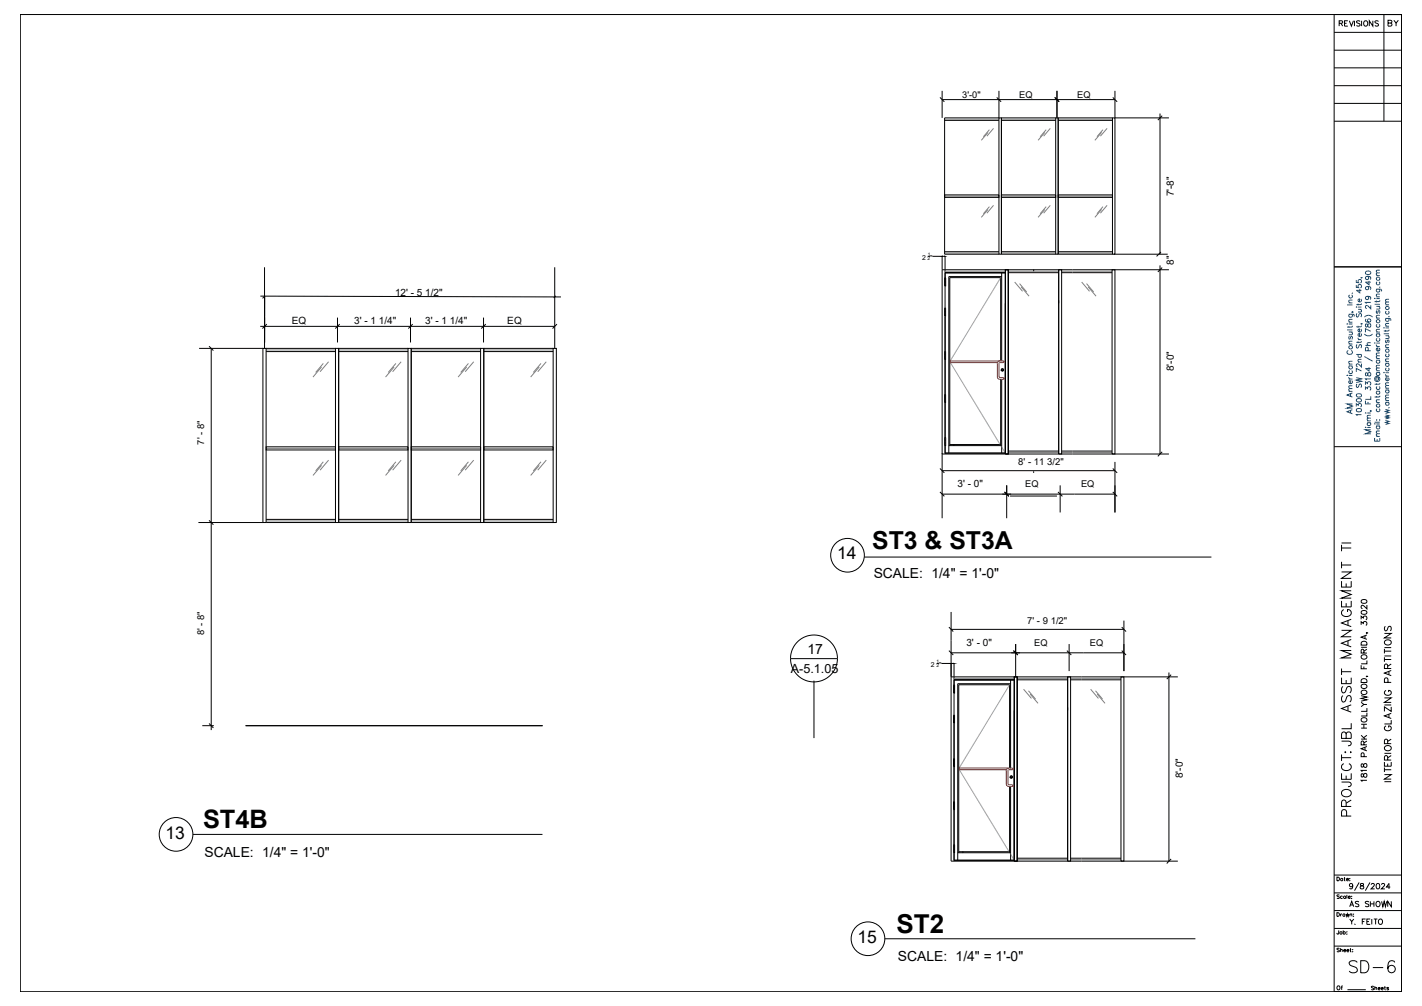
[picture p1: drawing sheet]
<svg xmlns="http://www.w3.org/2000/svg" width="1189mm" height="841mm" viewBox="0 0 1189 841" stroke-linecap="round" stroke-linejoin="round" font-family="sans-serif">
<!-- layer: 0 -->
<g fill="none" stroke="#000" stroke-width=".84">
<path d="M17 12h1155v817h-1155zM1115 12h57v817h-57zM1115 27h57M1115 57h57M1115 42h57M788 76v23M835 76v23h-45v114h45M884 76v23M932 76v23h45M1115 72h57M786 81l2 2M788 83h144"/>
<path d="M788 83l2 2M833 81l4 4M835 99h2v114h-2zM882 81l4 4M883 99h2v114h-2zM883 99h-46v114M930 99h2v114h-2zM930 99h-45v114M930 81l2 2M932 83l2 2M970 95v118M972 97l-4 3"/>
<path d="M1115 86h57M790 101h45M837 101h46M885 101h45M1115 101h57M1157 101v-89h15v817M790 163h45v2h-45zM837 163h46v2h-46zM885 163h45v2h-45zM776 214h2M780 214h8M788 214v219"/>
<path d="M788 214h2M790 210h45M790 214v44M837 210h46M837 213h46M885 210h45M885 213h45M931 213h45M971 211l-4 3M221 223v68M464 223v68M788 226h189"/>
<path d="M790 232h1v7h-1zM790 235h1M790 234h1M790 238h1M790 239h1M790 236h1M790 228h51M837 228v74M837 231h-44v148M841 226h2v154h-2zM841 226v154M843 228h42"/>
<path d="M843 226v154M864 226h.1M885 226h3v154h-3zM885 226v154M888 228h42M930 226h2v154h-2zM970 222v158M972 224l-4 3M1115 223h57M218 248h251M220 249l1-1v38M465 247l-2 2"/>
<path d="M790 258h1v6h-1zM790 258h1M790 259h1M841 254v125h-51M218 273h246M223 271l-4 4M282 266v20M284 271l-4 4M343 266v20M345 271l-4 4M404 266v20M406 271l-4 4"/>
<path d="M466 271l-4 4M790 260h1M790 263h1M790 262h1M790 264h1M790 264v30M166 291h54M175 289l3 4M177 291v319M220 291h2v146h-2zM222 294h58M222 291h58"/>
<path d="M280 291h3v146h-3zM283 294h58M341 291h3v146h-3zM341 291h-58v146M344 294h58M402 291h2v146h-2zM402 291h-58v146M404 294h58M462 291h3v146h-3zM462 291h-58v146M790 294h1v6h-1zM790 297h1"/>
<path d="M790 299h1M790 294h1M790 298h1M790 295h1M790 300h1M790 300v30M837 302v-70h-43v141M837 317v56M837 309v1M837 309h.1M837 317v62M838 309v1"/>
<path d="M790 330h1v6h-1zM790 333h1M790 335h1M790 330h1M790 334h1M790 336h1M790 331h1M790 336v30M222 374h58v2h-58zM283 374h58v2h-58zM344 374h58v2h-58zM404 374h58v2h-58z"/>
<path d="M788 380h189M790 366h1v6h-1zM790 371h1M790 370h1M790 368h1M790 367h1M790 372h1M790 366h1M790 379h51M790 372v8M793 373h44M794 372h43"/>
<path d="M798 372h.1M843 377h42M888 377h42M970 380l-2 2M972 378l-2 2M1115 373h57M786 392l2 1M788 393h144M788 393l2 2M864 395h.1M930 392l2 1M932 386v42"/>
<path d="M932 393l2 2M786 411l4 4M788 413h144M840 411l4 4M842 406v27M844 415h40M885 411l3 4M886 406v22M930 411l4 4M166 437h54M175 435l3 4M222 434h58"/>
<path d="M222 437h58M283 434h58M283 437h58M344 434h58M344 437h58M404 434h58M404 437h58M723 466h290M795 512v208h190M940 519v42M793 524l2 2M795 526h145"/>
<path d="M795 526l2 2M849 538v28M894 538v23M938 524l2 2M940 526l1 2M661 550a20 20 0 0 0 20 20M661 550a20 20 0 0 1 20-19 20 20 0 0 1 19 19M661 551h39M700 550a20 20 0 0 1-19 20M783 555h2M787 555h8M793 544l4 4"/>
<path d="M795 546h145M795 555h2M798 554v44M847 544l4 4M892 544l4 4M938 544l3 4M681 570h.1M681 570v47M795 566h190M797 573h1v6h-1zM797 573h1M797 575h1"/>
<path d="M797 574h1M797 578h1M797 579h1M797 577h1M798 568h50M845 568v74M845 572h-44v147M848 566v154M848 566h2v154h-2zM850 568h43M850 566v154M893 566h2v154h-2z"/>
<path d="M893 566v154M895 568h42M937 566h3v154h-3zM977 562v158M979 564l-4 4M797 598h1v7h-1zM797 598h1M797 599h1M169 607h10M175 605l3 4M205 607h249M797 601h1"/>
<path d="M797 603h1M797 602h1M797 604h1M798 605v29M797 634h1v7h-1zM797 637h1M797 639h1M797 638h1M797 636h1M797 641h1M798 641v29M844 642v-70h-42v141"/>
<path d="M844 658v55M845 650h.1M845 658v61M846 650h.1M797 670h1v7h-1zM797 673h1M797 675h1M797 674h1M797 677h1M797 672h1M798 677v29M161 698h293"/>
<path d="M797 706h1v7h-1zM797 711h1M797 710h1M797 709h1M797 708h1M797 713h1M798 719h50M798 713v7M801 713h44M802 712h42M805 713h.1M850 717h43"/>
<path d="M895 717h42M977 720l-2 2M979 718l-2 2M1115 732h57M1115 746h57M1115 776h57M1115 761h57M740 785h259M1115 791h57M1127 827h15"/>
<circle cx="838" cy="310" r=".3"/>
<circle cx="838" cy="309" r=".9"/>
<circle cx="709" cy="464" r="14"/>
<circle cx="846" cy="650" r=".3"/>
<circle cx="846" cy="650" r=".9"/>
<circle cx="846" cy="650" r="1"/>
<circle cx="147" cy="698" r="14"/>
<circle cx="726" cy="785" r="14"/>
</g>
<g fill="none" stroke="#105689" stroke-width=".84">
<path d="M1142 227a2.2 2.2 0 0 1 3-1 2.2 2.2 0 0 1 1 3 2.2 2.2 0 0 1-3 1 2.2 2.2 0 0 1-1-3zM1143 239a1.4 1.4 0 0 1 1 2 1.4 1.4 0 0 1-2 1 1.4 1.4 0 0 1 0-2l1-1a2.1 2.1 0 0 1 3 2l-1 1M1143 231a1.4 1.4 0 0 1 1 2 1.4 1.4 0 0 1-2 0 1.4 1.4 0 0 1 0-2h1a2.1 2.1 0 0 1 3 2l-1 1M1145 235v3l-3-2h4M1143 248a1.4 1.4 0 0 1 1 2 1.4 1.4 0 0 1-2 0 1.4 1.4 0 0 1 0-2h1a2.1 2.1 0 0 1 3 1l-1 1M1146 255v3l-4-3v2l1 1M1146 253h-4v1M1141 279a5 5 0 0 0 7 0M1141 265a5 5 0 0 1 7 0M1142 271v2h1l2-2a1.5 1.5 0 0 1 1 1 1.5 1.5 0 0 1-1 2l-2-3zM1142 267a2.2 2.2 0 0 0 1 3 2.2 2.2 0 0 0 3-2 1.4 1.4 0 0 0-1-1 1.4 1.4 0 0 0-2 1 1.4 1.4 0 0 0 2 1M1146 277l-4-2v3"/>
<path d="M1141 298l7 4M1142 289h4M1144 293v-2l-2-1v3h4M1146 286l-3 1v1l1 1M1142 312v2h1l2-3a1.5 1.5 0 0 1 1 2 1.5 1.5 0 0 1-1 1l-2-2zM1145 307v3l-3-2h4M1146 317h-4v1M1142 335v3h4M1142 326v-2l1 1a1.6 1.6 0 0 1 3-1 1.5 1.5 0 0 1-1 2M1142 322v-3l1 2a1.8 1.8 0 0 1 3-2 1.6 1.6 0 0 1-1 3M1144 336v2M1146 331v3h-4"/>
<path d="M1142 357v1zM1143 357h3M1143 353h3M1143 352h3M1143 345h3M1144 353a1.4 1.4 0 0 0-1 2 1.5 1.5 0 0 0 3 0 1.4 1.4 0 0 0-1-2M1146 359h-4l4 2-4 2h4M1146 350h-3v1l1 1M1146 347h-3v1l1 2"/>
</g>
<g fill="none" stroke="#808080" stroke-width=".84">
<path d="M790 100h45M837 100h46M885 100h45M826 111l-6 6M827 108l-5 6M831 107l-6 7M874 111l-6 6M875 108l-5 6M878 107l-5 7M921 111l-6 6M922 108l-5 6M926 107l-6 7"/>
<path d="M790 164h45M826 175l-6 7M827 173l-5 6M831 172l-6 6M837 164h46M874 175l-6 7M875 173l-5 6M878 172l-5 6M885 164h45M921 175l-6 7M922 173l-5 6M926 172l-6 6"/>
<path d="M790 211h45M837 211h46M885 211h45M790 227h51M843 227h42M848 236l7 8M852 237l6 7M854 240l6 8M888 227h42M904 236l7 8M908 237l6 7M910 240l6 8"/>
<path d="M222 293h58M283 293h58M344 293h58M404 293h58M269 307l-7 8M270 304l-6 7M275 302l-7 9M329 307l-7 8M331 304l-6 7M335 302l-7 9M390 307l-7 8M392 304l-7 7"/>
<path d="M396 302l-7 9M451 307l-7 8M452 304l-6 7M457 302l-7 9M222 375h58M283 375h58M344 375h58M404 375h58M843 378h42M888 378h42M269 389l-7 8M270 386l-6 8"/>
<path d="M275 385l-7 8M329 389l-7 8M331 386l-6 8M335 385l-7 8M390 389l-7 8M392 386l-7 8M396 385l-7 8M451 389l-7 8M452 386l-6 8M457 385l-7 8M222 436h58M283 436h58"/>
<path d="M344 436h58M404 436h58M798 567h50M850 567h43M856 576l6 8M860 578l6 6M895 567h42M912 576l6 8M916 578l6 6M861 580l7 8M917 580l7 8M850 719h43"/>
<path d="M895 719h42"/>
</g>
<path d="M794 303h40M836 302l-2 1v13l1 1h4a.7 .7 0 0 0 0-1h-3l-1-1v-11l1-1h3a.7 .7 0 0 0 0-1h-45M802 642h44a.7 .7 0 0 1 1 1 .7 .7 0 0 1-1 1h-3v11v1h3a.7 .7 0 0 1 1 1 .7 .7 0 0 1-1 0h-3l-2-1v-12l2-2M802 644h39" fill="none" stroke="#f00" stroke-width=".84"/>
<g fill="none" stroke="#636466" stroke-width=".84">
<path d="M832 240h.1M832 239v1M833 239h-1M833 238v1M834 237l-1 1M834 237h.1M834 236h.1M835 235h.1M835 234h.1M836 234h.1M836 233h.1M836 232v1"/>
<path d="M837 232h-1M820 260h.1M820 259v1M821 258l-1 1M821 257v1M822 256v1M822 256h.1M823 255h.1M823 254v1M824 253l-1 1M825 252l-1 1M825 251v1"/>
<path d="M826 250l-1 1M827 249l-1 1M827 248v1M827 248h.1M828 247h-1M828 247h.1M828 246h.1M829 245h.1M829 244h.1M830 243l-1 1M830 243h.1M830 242v1"/>
<path d="M831 241l-1 1M831 241h.1M832 240l-1 1M808 280h-1M808 279h.1M809 278h.1M809 277v1M810 276l-1 1M810 276h.1M810 275v1M811 275h-1M811 274v1"/>
<path d="M811 274h.1M812 273l-1 1M812 272v1M813 271l-1 1M813 271h.1M814 270l-1 1M814 270h.1M814 269h.1M815 268l-1 1M815 267v1M816 266v1M816 266h.1"/>
<path d="M816 265v1M817 265h-1M817 264v1M818 263l-1 1M818 262v1M819 261l-1 1M820 260l-1 1M796 300h-1M797 297l-1 2M797 297h.1M798 296l-1 1M798 296h.1"/>
<path d="M799 295l-1 1M799 294v1M800 293l-1 1M800 293h.1M800 292v1M801 292h-1M801 291h.1M802 290h-1M802 289h.1M803 288l-1 1M803 287v1M803 287h.1"/>
<path d="M804 286v1M804 286h.1M804 285v1M805 285h-1M805 284v1M806 283l-1 1M806 283h.1M806 282v1M807 282h-1M807 281v1M807 281h.1M794 302v1"/>
<path d="M794 303h1M795 302h-1M795 303v1M795 304v1M795 301h.1M796 305h.1M796 305v1M796 306h.1M797 306v1M797 307v1M797 308l1 1M798 309h.1"/>
<path d="M798 309l1 1M799 310h.1M799 311h.1M799 311l1 1M800 312h.1M800 313h1M801 313h.1M801 314h.1M801 314l1 1M802 315v1M802 316h.1M803 316v1"/>
<path d="M803 317h.1M803 317v1M804 318h.1M804 318v1M804 319l1 1M805 320h.1M805 320v1M805 321h1M806 322h.1M806 323h1M807 324h.1M807 324h1"/>
<path d="M808 325h.1M808 325l1 2M809 327v1M810 328h.1M810 328v1M810 329l1 2M811 331h1M812 331v1M812 333h1M813 334h.1M813 334h1M814 335h.1"/>
<path d="M814 336l1 1M815 337h.1M815 337v1M816 338h.1M816 338v1M816 339l1 1M817 340v1M818 341h.1M818 341v1M818 342h.1M818 342l1 1M819 343h.1"/>
<path d="M819 343v1M819 344h1M820 345h.1M820 346h1M821 346v1M821 347l1 1M822 348v1M822 349h.1M823 349v1M823 350l1 1M824 351v1M824 352l1 1"/>
<path d="M825 353h.1M825 353l1 1M826 354v1M826 356h1M827 356h.1M827 357h.1M827 357h1M828 358h.1M828 359l1 1M829 360h.1M829 360v1M830 361v1"/>
<path d="M830 362l1 1M831 363v1M831 364h1M832 364v1M832 365h.1M832 365l1 1M833 366v1M833 367h1M834 368h.1M834 369h1M835 369h.1M835 370h.1"/>
<path d="M835 370l1 1M836 371v1M836 372h.1M837 372v1M837 373h.1M837 373l1 1M838 374v1M838 375h.1M838 375l1 1M839 376h.1M839 376v1M839 377h1"/>
<path d="M840 378h.1M840 379h1M840 580l-1 1M840 579h.1M841 578h-1M841 578h.1M841 577h.1M842 576l-1 1M842 575v1M843 574l-1 1M843 574h.1M844 573l-1 1"/>
<path d="M844 573h.1M844 572v1M828 600h-1M828 599h.1M829 598l-1 1M829 597v1M830 596l-1 1M830 595v1M831 595h-1M831 594v1M832 593l-1 1M832 592v1"/>
<path d="M832 592h.1M833 591v1M833 591h.1M834 590h-1M834 589h.1M835 588h-1M835 588h.1M835 587h.1M836 586l-1 1M836 585v1M837 585h-1M837 584v1"/>
<path d="M837 584h.1M837 583v1M838 582v1M839 581l-1 1M839 581h.1M816 619l-1 1M816 619h.1M816 618v1M817 618h-1M817 617v1M818 616l-1 1M818 615v1"/>
<path d="M818 615h.1M819 614v1M819 614h.1M819 613v1M820 612v1M821 611l-1 1M821 611h.1M821 610h.1M822 610h-1M822 609h.1M822 608v1M823 608h-1"/>
<path d="M823 607v1M824 606l-1 1M824 605v1M825 604l-1 1M825 604h.1M825 603v1M826 602v1M827 601l-1 1M827 600v1M803 640h.1M804 639l-1 1M805 638l-1 1"/>
<path d="M805 637v1M805 637h.1M805 636v1M806 636h.1M806 635v1M807 634h.1M807 633h.1M808 632l-1 1M808 631v1M809 631h-1M809 630v1M809 630h.1"/>
<path d="M810 629l-1 1M810 629h.1M811 628l-1 1M811 627v1M811 627h.1M812 626l-1 1M812 626h.1M812 625v1M813 624v1M813 623h.1M814 623h-1M814 622h.1"/>
<path d="M815 621h-1M802 642v1M802 643h.1M802 642h.1M802 644h1M802 641v1M803 641h-1M803 645h.1M803 640v1M803 646h1M804 646v1M804 647l1 1"/>
<path d="M805 648v1M805 649h.1M806 649v1M806 650h.1M806 650v1M807 651v1M807 652h.1M807 652l1 1M808 653h.1M808 654h.1M808 654h1M809 655h.1"/>
<path d="M809 656h1M810 656v1M810 657h.1M810 657l1 1M811 658h.1M811 658l1 1M812 659v1M812 660v1M813 661h.1M813 661v1M813 662l1 1M814 663v1"/>
<path d="M814 664h1M815 665h.1M815 665l1 1M816 667h1M817 668h.1M817 668v1M817 669h1M818 669v1M818 670v1M819 671h.1M819 671v1M819 672h.1"/>
<path d="M820 672v1M820 673h.1M820 673v1M821 674v1M821 675h.1M821 676h1M822 676h.1M822 677h.1M822 677l1 1M823 678l1 1M824 679v1M824 680h.1"/>
<path d="M824 680l1 1M825 681v1M825 682l1 1M826 683v1M827 684v1M827 685h.1M828 685v1M828 686v1M828 687l1 1M829 688h.1M829 689h1M830 689h.1"/>
<path d="M830 690h.1M830 690l1 1M831 691l1 1M832 692v1M832 693h.1M832 693l1 1M833 694v1M834 695v1M834 696h.1M834 696v1M834 697h1M835 697v1"/>
<path d="M835 698h.1M835 699h1M836 700h.1M836 700h1M837 701h.1M837 701v1M837 702l1 1M838 703l1 1M839 704h.1M839 704v1M839 705h.1M840 705v1"/>
<path d="M840 706v1M841 707h.1M841 707v1M841 708h.1M841 708l1 1M842 709h.1M842 710h.1M842 710l1 1M843 711h.1M843 712h1M844 712h.1M844 713h.1"/>
<path d="M844 713l1 1M845 714v1M846 715v1M846 716h.1M846 716v1M847 717h.1M847 717v1M848 718v1M848 719h.1"/>
</g>
<text font-size="21.8" x="750" y="780">ST2</text>
<text font-size="21.2" x="170" y="693">ST4B</text>
<text font-size="20.7" x="729" y="459">ST3 &amp; ST3A</text>
<text font-size="15.4" x="1127" y="815">SD-6</text>
<g font-size="14.6">
<text x="700" y="468">14</text>
<text x="138" y="701">13</text>
<text x="717" y="788">15</text>
</g>
<text font-size="12.8" x="1131" y="683" transform="rotate(-90 1131 683)">PROJECT:JBL ASSET MANAGEMENT TI</text>
<text font-size="11.8" x="675" y="546">17</text>
<g font-size="11.6">
<text x="730" y="483">SCALE: 1/4&quot; = 1'-0&quot;</text>
<text x="171" y="717">SCALE: 1/4&quot; = 1'-0&quot;</text>
<text x="751" y="804">SCALE: 1/4&quot; = 1'-0&quot;</text>
</g>
<text font-size="11" x="1127" y="746">9/8/2024</text>
<text font-size="10.6" x="661" y="563">A-5.1.05</text>
<g font-size="10.1" fill="#105689">
<text x="1133" y="347" transform="rotate(-90 1133 347)">AM American Consulting, Inc.</text>
<text x="1164" y="356" transform="rotate(-90 1164 356)">www.amamericanconsulting.com</text>
<text x="1156" y="370" transform="rotate(-90 1156 370)">Email: contact@amamericanconsulting.com</text>
</g>
<text font-size="10.1" x="1165" y="655" transform="rotate(-90 1165 655)">INTERIOR GLAZING PARTITIONS</text>
<text font-size="9.7" x="1145" y="655" transform="rotate(-90 1145 655)">1818 PARK HOLLYWOOD, FLORIDA, 33020</text>
<text font-size="8.8" x="1160" y="23">BY</text>
<text font-size="8.8" fill="#105689" x="1140" y="349" transform="rotate(-90 1140 349)">10300 SW 72nd Street, Suite 455,</text>
<g font-size="8.4">
<text x="981" y="164" transform="rotate(-90 981 164)">7'-8&quot;</text>
<text x="981" y="221" transform="rotate(-90 981 221)">8&quot;</text>
<text x="330" y="247">12' - 5 1/2&quot;</text>
<text x="244" y="271">EQ</text>
<text x="296" y="271">3' - 1 1/4&quot;</text>
<text x="355" y="271">3' - 1 1/4&quot;</text>
<text x="424" y="271">EQ</text>
<text x="981" y="310" transform="rotate(-90 981 310)">8'-0&quot;</text>
<text x="801" y="407">3' - 0&quot;</text>
<text x="808" y="540">3' - 0&quot;</text>
<text x="989" y="651" transform="rotate(-90 989 651)">8'-0&quot;</text>
<text x="1127" y="759">AS SHOWN</text>
<text x="1127" y="774">Y. FEITO</text>
</g>
<g font-size="8">
<text x="851" y="389">8' - 11 3/2&quot;</text>
<text x="859" y="522">7' - 9 1/2&quot;</text>
</g>
<g font-size="7.9">
<text x="1119" y="23">REVISIONS</text>
<text x="171" y="372" transform="rotate(-90 171 372)">7' - 8&quot;</text>
<text x="171" y="531" transform="rotate(-90 171 531)">8' - 8&quot;</text>
</g>
<g font-size="7.8">
<text x="804" y="82">3'-0&quot;</text>
<text x="852" y="82">EQ</text>
<text x="901" y="82">EQ</text>
<text x="857" y="407">EQ</text>
<text x="904" y="407">EQ</text>
<text x="865" y="540">EQ</text>
<text x="911" y="540">EQ</text>
</g>
<g font-size="6.6">
<text x="1117" y="738">Date:</text>
<text x="1117" y="752">Scale:</text>
<text x="1117" y="767">Drawn:</text>
<text x="1117" y="782">Job:</text>
<text x="1117" y="797">Sheet:</text>
<text x="1117" y="829">Of</text>
</g>
<text font-size="6.2" x="1145" y="829">Sheets</text>
<g font-size="5.7">
<text x="771" y="218">2 &quot;</text>
<text x="778" y="558">2 &quot;</text>
</g>
<g font-size="4">
<text x="776" y="214">1</text>
<text x="775" y="218">2</text>
<text x="783" y="558">2</text>
<text x="783" y="554">1</text>
</g>
</svg>
